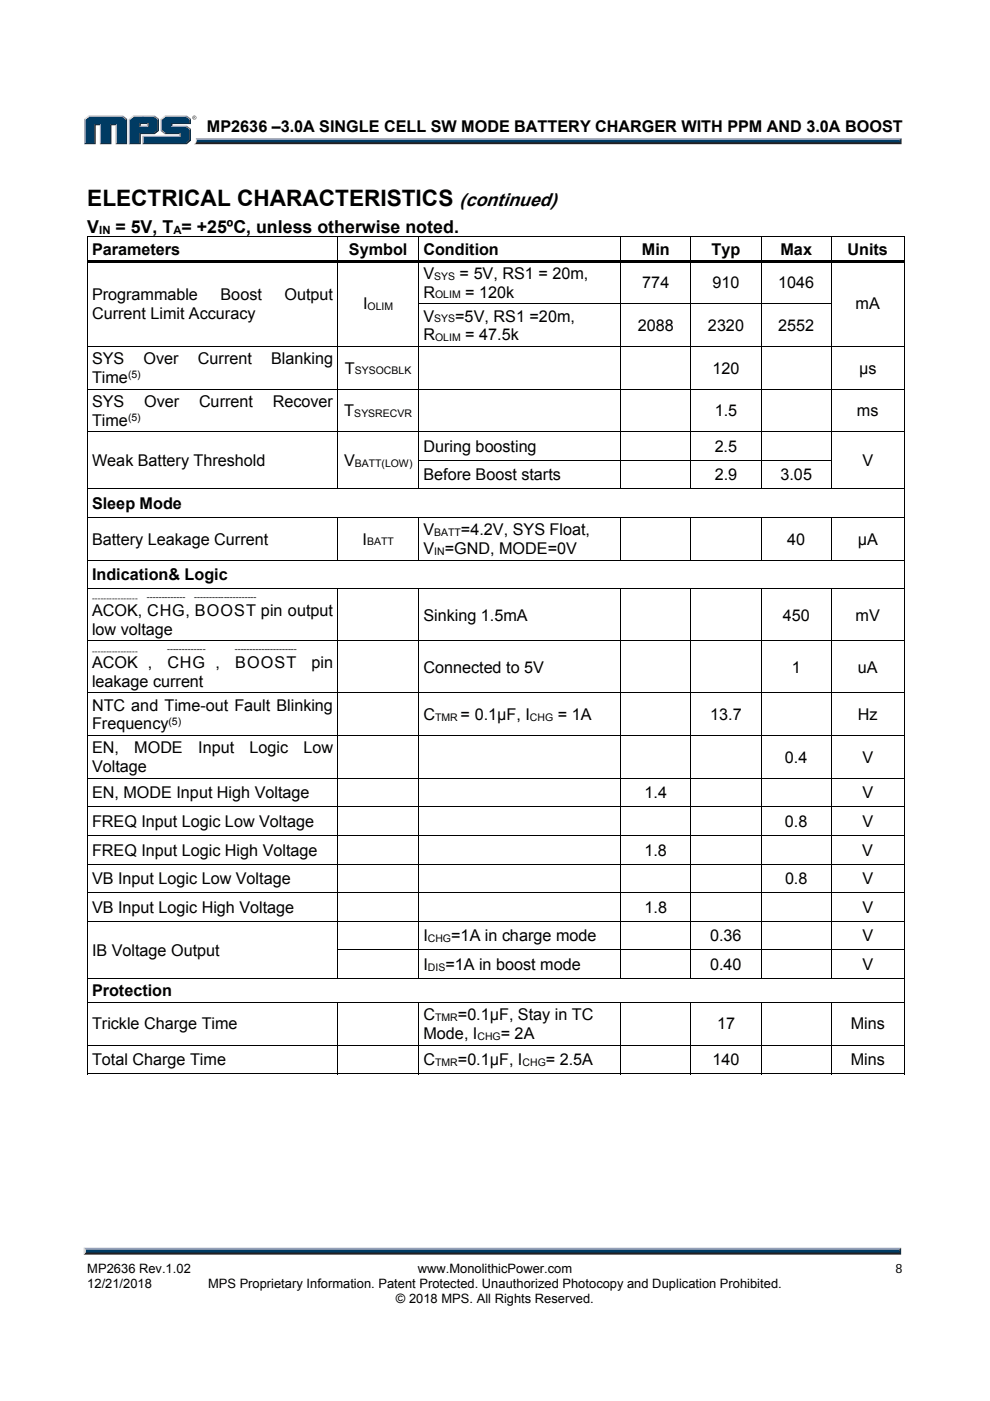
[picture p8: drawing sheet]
<svg xmlns="http://www.w3.org/2000/svg" width="210mm" height="297mm" viewBox="0 0 210 297" stroke-linecap="round" stroke-linejoin="round" font-family="sans-serif">
<path d="M18.2 265.3h172.5l.4 .7h-173.3z" fill="#231f20"/>
<path d="M17.8 264.6h173.3l-.4 .7h-172.5z" fill="#94a0b9"/>
<path d="M191.1 264.6v1.4l-.4-.4v-.6z" fill="#001339"/>
<path d="M18.2 265h172.5v.6h-172.5z" fill="#003b63"/>
<path d="M17.8 264.5l.4 .5v.6l-.4 .4z" fill="#dcddde"/>
<path d="M41.5 29.3h149.7l-.4 .6h-149.1z" fill="#94a0b9"/>
<path d="M41.7 29.9h149.1l.4 .7h-150.1l.4-.3z" fill="#231f20"/>
<path d="M190.8 29.7l.4-.4v1.3l-.4-.4z" fill="#001339"/>
<path d="M41.7 29.7h149.1v.5h-149.2z" fill="#003b63"/>
<path d="M41.5 29.3l.2 .4-.1 .5-.5 .4 .4-.6z" fill="#dcddde"/>
<path d="M29.6 26.9l.2-.3h1.4l.2 .3z" fill="#94a0b9"/>
<g fill="#003b63">
<path d="M18.1 25.4l.8-.6h7l.8 .6v4.9h-1.9v-4h-1.4v4h-2v-4h-1.4v4h-1.9z"/>
<path d="M27.6 25.4l.8-.6h2.1v1.2h-.9v.9h1.8v-.9h-1.2v-1.2h2.5l.7 .6v2.2l-.7 .6h-3.1v2.1h-2z"/>
<path d="M30.4 29h7.8v-.8h-3.1l-.8-.6v-2.2l.8-.6h4.3l.8 .6v.6h-3.9v.9h3.1l.8 .6v2.1l-.8 .7h-9z"/>
</g>
<path d="M34.9 24.6h4.7" fill="none" stroke="#94a0b9" stroke-width=".26"/>
<path d="M34.1 25.2l.8-.7 .2 .3-.8 .6z" fill="#dcddde"/>
<path d="M34.2 25.2v2.6" fill="none" stroke="#94a0b9" stroke-width=".26"/>
<path d="M34.1 27.8l.2-.2 .8 .6-.2 .2z" fill="#547194"/>
<path d="M34.9 28.3h3.4" fill="none" stroke="#001339" stroke-width=".26"/>
<g fill="#94a0b9">
<path d="M30.2 28.8h7.8v-.4l.3-.2v.8h-7.8z"/>
<path d="M30.2 28.8l.3 .2v1.3l-.3 .3z"/>
</g>
<path d="M36.3 26h3.9v-.6l.3-.2v1.1h-3.9v.3l-.3 .3z" fill="#001339"/>
<path d="M36.3 26.8h3.3" fill="none" stroke="#94a0b9" stroke-width=".26"/>
<path d="M39.6 26.6l.9 .7-.3 .2-.8-.6z" fill="#547194"/>
<g fill="#001339">
<path d="M30.2 30.6l.3-.3h8.9l.8-.7v-2.1l.3-.2v2.5l-.9 .8z"/>
<path d="M29.6 28.2h3.1l.7-.6v-2.2l.3-.2v2.6l-.9 .6h-3v2.2h-2.5l.3-.3h2z"/>
</g>
<path d="M32.8 24.5l.9 .7-.3 .2-.7-.6z" fill="#547194"/>
<path d="M28.2 24.6h4.6" fill="none" stroke="#94a0b9" stroke-width=".26"/>
<path d="M27.3 25.2l.9-.7 .2 .3-.8 .6z" fill="#dcddde"/>
<path d="M27.4 25.2v5.4" fill="none" stroke="#94a0b9" stroke-width=".26"/>
<path d="M31.2 26.3l.2-.3v.9l-.2-.3z" fill="#94a0b9"/>
<g fill="#001339">
<path d="M29.6 26h1.8l-.2 .3h-1.4v.3l-.2 .3z"/>
<path d="M26.7 25.4l.3-.2v5.4h-2.5l.3-.3h1.9z"/>
</g>
<path d="M26.1 24.5l.9 .7-.3 .2-.8-.6z" fill="#547194"/>
<path d="M18.7 24.6h7.4" fill="none" stroke="#94a0b9" stroke-width=".26"/>
<path d="M17.8 25.2l.9-.7 .2 .3-.8 .6z" fill="#dcddde"/>
<path d="M18 25.2v5.4" fill="none" stroke="#94a0b9" stroke-width=".26"/>
<path d="M20 26.3h1.4l-.2 .3h-.9v4h-2.5l.3-.3h1.9z" fill="#001339"/>
<path d="M21.3 26.3v4.3" fill="none" stroke="#94a0b9" stroke-width=".26"/>
<path d="M23.4 26.3h1.4l-.3 .3h-.9v4h-2.4l.2-.3h2z" fill="#001339"/>
<path d="M24.6 26.3v4.3" fill="none" stroke="#94a0b9" stroke-width=".26"/>
<path d="M39.6 24.5l.9 .7-.3 .2-.8-.6z" fill="#547194"/>
<path d="M40.8 24.9a.45 .45 0 0 1 .9 0 .45 .45 0 0 1-.9 0zM40.9 24.9a.35 .35 0 0 0 .7 0 .35 .35 0 0 0-.7 0zM41.1 24.7l.3 .1v.4l-.2-.2-.1 .2zM41.1 24.8v.1h.2z" fill="#231f20"/>
<g fill="#000">
<path d="M18.4 50.1h.2v.7h-.2zM18.4 55.3h.2v.6h-.2zM18.6 55.3h53v.5h-53zM71.6 50.1h.1v.7h-.1zM71.6 55.8h.1v.1h-.1zM71.6 55.3h17.1v.5h-17.1zM88.7 50.1h.2v.7h-.2zM88.7 55.8h.2v.1h-.2zM88.7 55.3h42.9v.5h-42.9zM131.6 50.1h.1v.7h-.1zM131.6 55.8h.1v.1h-.1zM131.6 55.3h14.9v.5h-14.9z"/>
<path d="M146.5 50.1h.1v.7h-.1zM146.5 55.8h.1v.1h-.1zM146.5 55.3h14.9v.5h-14.9zM161.4 50.1h.1v.7h-.1zM161.4 55.8h.1v.1h-.1zM161.4 55.3h14.9v.5h-14.9zM176.3 50.1h.1v.7h-.1zM176.3 55.8h.1v.1h-.1zM176.3 55.3h15.4v.5h-15.4zM191.7 50.1h.2v.7h-.2zM191.7 50.1h.2v.2h-.2zM191.7 55.3h.2v.6h-.2z"/>
<path d="M18.4 64.3h.2v.7h-.2zM18.4 73.4h.2v.7h-.2zM71.6 64.3h.1v.7h-.1zM71.6 73.4h.1v.7h-.1zM88.7 64.3h.2v.7h-.2zM88.7 73.4h.2v.7h-.2zM131.6 64.3h.1v.7h-.1zM131.6 73.4h.1v.7h-.1zM146.5 64.3h.1v.7h-.1zM146.5 73.4h.1v.7h-.1zM161.4 64.3h.1v.7h-.1zM161.4 73.4h.1v.7h-.1z"/>
<path d="M176.3 64.3h.1v.7h-.1zM176.3 73.4h.1v.7h-.1zM191.7 64.3h.2v.7h-.2zM191.7 73.4h.2v.7h-.2zM18.4 82.4h.2v.7h-.2zM18.4 91.5h.2v.7h-.2zM18.4 97.6h.2v.6h-.2zM71.6 82.4h.1v.7h-.1zM71.6 91.5h.1v.7h-.1zM71.6 97.6h.1v.6h-.1zM88.7 82.4h.2v.7h-.2zM88.7 91.5h.2v.7h-.2z"/>
<path d="M88.7 97.6h.2v.6h-.2zM131.6 82.4h.1v.7h-.1zM131.6 91.5h.1v.7h-.1zM131.6 97.6h.1v.6h-.1zM146.5 82.4h.1v.7h-.1zM146.5 91.5h.1v.7h-.1zM146.5 97.6h.1v.6h-.1zM161.4 82.4h.1v.7h-.1zM161.4 91.5h.1v.7h-.1zM161.4 97.6h.1v.6h-.1zM176.3 82.4h.1v.7h-.1zM176.3 91.5h.1v.7h-.1z"/>
<path d="M176.3 97.6h.1v.6h-.1zM191.7 82.4h.2v.7h-.2zM191.7 91.5h.2v.7h-.2zM191.7 97.6h.2v.6h-.2zM18.4 103.6h.2v.7h-.2zM18.4 109.6h.2v.7h-.2zM18.4 118.7h.2v.7h-.2zM71.6 109.6h.1v.7h-.1zM88.7 109.6h.2v.7h-.2zM131.6 109.6h.1v.7h-.1zM146.5 109.6h.1v.7h-.1zM161.4 109.6h.1v.7h-.1z"/>
<path d="M176.3 109.6h.1v.7h-.1zM191.7 103.6h.2v.7h-.2zM191.7 109.6h.2v.7h-.2zM191.7 118.7h.2v.7h-.2zM18.4 124.8h.2v.6h-.2zM18.4 135.8h.2v.7h-.2zM71.6 124.8h.1v.6h-.1zM71.6 135.8h.1v.7h-.1zM88.7 124.8h.2v.6h-.2zM88.7 135.8h.2v.7h-.2zM131.6 124.8h.1v.6h-.1zM131.6 135.8h.1v.7h-.1z"/>
<path d="M146.5 124.8h.1v.6h-.1zM146.5 135.8h.1v.7h-.1zM161.4 124.8h.1v.6h-.1zM161.4 135.8h.1v.7h-.1zM176.3 124.8h.1v.6h-.1zM176.3 135.8h.1v.7h-.1zM191.7 124.8h.2v.6h-.2zM191.7 135.8h.2v.7h-.2zM18.4 146.9h.2v.6h-.2zM18.4 155.9h.2v.7h-.2zM71.6 146.9h.1v.6h-.1zM71.6 155.9h.1v.7h-.1z"/>
<path d="M88.7 146.9h.2v.6h-.2zM88.7 155.9h.2v.7h-.2zM131.6 146.9h.1v.6h-.1zM131.6 155.9h.1v.7h-.1zM146.5 146.9h.1v.6h-.1zM146.5 155.9h.1v.7h-.1zM161.4 146.9h.1v.6h-.1zM161.4 155.9h.1v.7h-.1zM176.3 146.9h.1v.6h-.1zM176.3 155.9h.1v.7h-.1zM191.7 146.9h.2v.6h-.2zM191.7 155.9h.2v.7h-.2z"/>
<path d="M18.4 165h.2v.7h-.2zM18.4 171h.2v.7h-.2zM18.4 177.1h.2v.6h-.2zM71.6 165h.1v.7h-.1zM71.6 171h.1v.7h-.1zM71.6 177.1h.1v.6h-.1zM88.7 165h.2v.7h-.2zM88.7 171h.2v.7h-.2zM88.7 177.1h.2v.6h-.2zM131.6 165h.1v.7h-.1zM131.6 171h.1v.7h-.1zM131.6 177.1h.1v.6h-.1z"/>
<path d="M146.5 165h.1v.7h-.1zM146.5 171h.1v.7h-.1zM146.5 177.1h.1v.6h-.1zM161.4 165h.1v.7h-.1zM161.4 171h.1v.7h-.1zM161.4 177.1h.1v.6h-.1zM176.3 165h.1v.7h-.1zM176.3 171h.1v.7h-.1zM176.3 177.1h.1v.6h-.1zM191.7 165h.2v.7h-.2zM191.7 171h.2v.7h-.2zM191.7 177.1h.2v.6h-.2z"/>
<path d="M18.4 183.1h.2v.7h-.2zM18.4 189.2h.2v.6h-.2zM18.4 195.2h.2v.7h-.2zM71.6 183.1h.1v.7h-.1zM71.6 189.2h.1v.6h-.1zM71.6 195.2h.1v.7h-.1zM88.7 183.1h.2v.7h-.2zM88.7 189.2h.2v.6h-.2zM88.7 195.2h.2v.7h-.2zM131.6 183.1h.1v.7h-.1zM131.6 189.2h.1v.6h-.1zM131.6 195.2h.1v.7h-.1z"/>
<path d="M146.5 183.1h.1v.7h-.1zM146.5 189.2h.1v.6h-.1zM146.5 195.2h.1v.7h-.1zM161.4 183.1h.1v.7h-.1zM161.4 189.2h.1v.6h-.1zM161.4 195.2h.1v.7h-.1zM176.3 183.1h.1v.7h-.1zM176.3 189.2h.1v.6h-.1zM176.3 195.2h.1v.7h-.1zM191.7 183.1h.2v.7h-.2zM191.7 189.2h.2v.6h-.2zM191.7 195.2h.2v.7h-.2z"/>
<path d="M18.4 201.3h.2v.7h-.2zM18.4 207.3h.2v.7h-.2zM18.4 212.4h.2v.7h-.2zM71.6 201.3h.1v.7h-.1zM71.6 212.4h.1v.7h-.1zM88.7 201.3h.2v.7h-.2zM88.7 212.4h.2v.7h-.2zM131.6 201.3h.1v.7h-.1zM131.6 212.4h.1v.7h-.1zM146.5 201.3h.1v.7h-.1zM146.5 212.4h.1v.7h-.1zM161.4 201.3h.1v.7h-.1z"/>
<path d="M161.4 212.4h.1v.7h-.1zM176.3 201.3h.1v.7h-.1zM176.3 212.4h.1v.7h-.1zM191.7 201.3h.2v.7h-.2zM191.7 207.3h.2v.7h-.2zM191.7 212.4h.2v.7h-.2zM18.4 221.5h.2v.7h-.2zM71.6 221.5h.1v.7h-.1zM88.7 221.5h.2v.7h-.2zM131.6 221.5h.1v.7h-.1zM146.5 221.5h.1v.7h-.1zM161.4 221.5h.1v.7h-.1z"/>
<path d="M176.3 221.5h.1v.7h-.1zM191.7 221.5h.2v.7h-.2zM191.7 227.6h.2v.2h-.2z"/>
</g>
<g fill="none" stroke="#000" stroke-width=".21">
<path d="M18.4 50.2h53.2M18.5 50.8v4.5M18.5 55.9v8.4M71.6 50.8v4.5M71.6 55.9v8.4M71.7 50.2h17M88.8 50.8v4.5M88.8 55.9v8.4M88.9 50.2h42.7M131.7 50.8v4.5M131.7 55.9v8.4M131.7 50.2h14.8"/>
<path d="M146.5 50.8v4.5M146.5 55.9v8.4M146.6 50.2h14.8M161.4 50.8v4.5M161.4 55.9v8.4M161.5 50.2h14.8M176.4 50.8v4.5M176.4 55.9v8.4M176.4 50.2h15.3M191.8 50.8v4.5M191.8 55.9v8.4M18.5 65v8.4"/>
<path d="M18.5 74.1v8.3M18.6 73.5h53M71.6 65v8.4M71.6 74.1v8.3M71.7 73.5h17M88.8 65v8.4M88.8 74.1v8.3M88.9 64.4h42.7M88.9 73.5h42.7M131.7 65v8.4M131.7 74.1v8.3M131.7 64.4h14.8"/>
<path d="M131.7 73.5h14.8M146.5 65v8.4M146.5 74.1v8.3M146.6 64.4h14.8M146.6 73.5h14.8M161.4 65v8.4M161.4 74.1v8.3M161.5 64.4h14.8M161.5 73.5h14.8M176.4 65v8.4M176.4 74.1v8.3M176.4 73.5h15.3"/>
<path d="M191.8 65v8.4M191.8 74.1v8.3M18.5 83.1v8.4M18.5 92.2v5.4M18.5 98.2v5.4M18.6 82.5h53M18.6 91.6h53M71.6 83.1v8.4M71.6 92.2v5.4M71.6 98.2v5.4M71.7 82.5h17M71.7 91.6h17"/>
<path d="M88.8 83.1v8.4M88.8 92.2v5.4M88.8 98.2v5.4M88.9 82.5h42.7M88.9 91.6h42.7M88.9 97.6h42.7M131.7 83.1v8.4M131.7 92.2v5.4M131.7 98.2v5.4M131.7 82.5h14.8M131.7 91.6h14.8M131.7 97.6h14.8"/>
<path d="M146.5 83.1v8.4M146.5 92.2v5.4M146.5 98.2v5.4M146.6 82.5h14.8M146.6 91.6h14.8M146.6 97.6h14.8M161.4 83.1v8.4M161.4 92.2v5.4M161.4 98.2v5.4M161.5 82.5h14.8M161.5 91.6h14.8M161.5 97.6h14.8"/>
<path d="M176.4 83.1v8.4M176.4 92.2v5.4M176.4 98.2v5.4M176.4 82.5h15.3M176.4 91.6h15.3M191.8 83.1v8.4M191.8 92.2v5.4M191.8 98.2v5.4M18.5 104.3v5.3M18.5 110.3v8.4M18.5 119.4v5.4M18.6 103.7h173.1"/>
<path d="M18.6 109.7h53M18.6 118.8h173.1M71.6 110.3v8.4M71.7 109.7h17M88.8 110.3v8.4M88.9 109.7h42.7M131.7 110.3v8.4M131.7 109.7h14.8M146.5 110.3v8.4M146.6 109.7h14.8M161.4 110.3v8.4M161.5 109.7h14.8"/>
<path d="M176.4 110.3v8.4M176.4 109.7h15.3M191.8 104.3v5.3M191.8 110.3v8.4M191.8 119.4v5.4M18.5 125.4v10.4M18.5 136.5v10.4M18.6 124.8h53M18.6 135.9h53M71.6 125.4v10.4M71.6 136.5v10.4M71.7 124.8h17"/>
<path d="M71.7 135.9h17M88.8 125.4v10.4M88.8 136.5v10.4M88.9 124.8h42.7M88.9 135.9h42.7M131.7 125.4v10.4M131.7 136.5v10.4M131.7 124.8h14.8M131.7 135.9h14.8M146.5 125.4v10.4M146.5 136.5v10.4M146.6 124.8h14.8"/>
<path d="M146.6 135.9h14.8M161.4 125.4v10.4M161.4 136.5v10.4M161.5 124.8h14.8M161.5 135.9h14.8M176.4 125.4v10.4M176.4 136.5v10.4M176.4 124.8h15.3M176.4 135.9h15.3M191.8 125.4v10.4M191.8 136.5v10.4M18.5 147.5v8.4"/>
<path d="M18.5 156.6v8.4M18.6 146.9h53M18.6 156h53M71.6 147.5v8.4M71.6 156.6v8.4M71.7 146.9h17M71.7 156h17M88.8 147.5v8.4M88.8 156.6v8.4M88.9 146.9h42.7M88.9 156h42.7M131.7 147.5v8.4"/>
<path d="M131.7 156.6v8.4M131.7 146.9h14.8M131.7 156h14.8M146.5 147.5v8.4M146.5 156.6v8.4M146.6 146.9h14.8M146.6 156h14.8M161.4 147.5v8.4M161.4 156.6v8.4M161.5 146.9h14.8M161.5 156h14.8M176.4 147.5v8.4"/>
<path d="M176.4 156.6v8.4M176.4 146.9h15.3M176.4 156h15.3M191.8 147.5v8.4M191.8 156.6v8.4M18.5 165.7v5.3M18.5 171.7v5.4M18.5 177.7v5.4M18.6 165h53M18.6 171.1h53M18.6 177.1h53M71.6 165.7v5.3"/>
<path d="M71.6 171.7v5.4M71.6 177.7v5.4M71.7 165h17M71.7 171.1h17M71.7 177.1h17M88.8 165.7v5.3M88.8 171.7v5.4M88.8 177.7v5.4M88.9 165h42.7M88.9 171.1h42.7M88.9 177.1h42.7M131.7 165.7v5.3"/>
<path d="M131.7 171.7v5.4M131.7 177.7v5.4M131.7 165h14.8M131.7 171.1h14.8M131.7 177.1h14.8M146.5 165.7v5.3M146.5 171.7v5.4M146.5 177.7v5.4M146.6 165h14.8M146.6 171.1h14.8M146.6 177.1h14.8M161.4 165.7v5.3"/>
<path d="M161.4 171.7v5.4M161.4 177.7v5.4M161.5 165h14.8M161.5 171.1h14.8M161.5 177.1h14.8M176.4 165.7v5.3M176.4 171.7v5.4M176.4 177.7v5.4M176.4 165h15.3M176.4 171.1h15.3M176.4 177.1h15.3M191.8 165.7v5.3"/>
<path d="M191.8 171.7v5.4M191.8 177.7v5.4M18.5 183.8v5.4M18.5 189.8v5.4M18.5 195.9v5.4M18.6 183.2h53M18.6 189.3h53M18.6 195.3h53M71.6 183.8v5.4M71.6 189.8v5.4M71.6 195.9v5.4M71.7 183.2h17"/>
<path d="M71.7 189.3h17M71.7 195.3h17M88.8 183.8v5.4M88.8 189.8v5.4M88.8 195.9v5.4M88.9 183.2h42.7M88.9 189.3h42.7M88.9 195.3h42.7M131.7 183.8v5.4M131.7 189.8v5.4M131.7 195.9v5.4M131.7 183.2h14.8"/>
<path d="M131.7 189.3h14.8M131.7 195.3h14.8M146.5 183.8v5.4M146.5 189.8v5.4M146.5 195.9v5.4M146.6 183.2h14.8M146.6 189.3h14.8M146.6 195.3h14.8M161.4 183.8v5.4M161.4 189.8v5.4M161.4 195.9v5.4M161.5 183.2h14.8"/>
<path d="M161.5 189.3h14.8M161.5 195.3h14.8M176.4 183.8v5.4M176.4 189.8v5.4M176.4 195.9v5.4M176.4 183.2h15.3M176.4 189.3h15.3M176.4 195.3h15.3M191.8 183.8v5.4M191.8 189.8v5.4M191.8 195.9v5.4M18.5 202v5.3"/>
<path d="M18.5 208v4.4M18.5 213.1v8.4M18.6 207.4h173.1M18.6 212.5h53M71.6 202v5.3M71.6 213.1v8.4M71.7 201.4h17M71.7 212.5h17M88.8 202v5.3M88.8 213.1v8.4M88.9 201.4h42.7M88.9 212.5h42.7"/>
<path d="M131.7 202v5.3M131.7 213.1v8.4M131.7 201.4h14.8M131.7 212.5h14.8M146.5 202v5.3M146.5 213.1v8.4M146.6 201.4h14.8M146.6 212.5h14.8M161.4 202v5.3M161.4 213.1v8.4M161.5 201.4h14.8M161.5 212.5h14.8"/>
<path d="M176.4 202v5.3M176.4 213.1v8.4M176.4 201.4h15.3M176.4 212.5h15.3M191.8 202v5.3M191.8 208v4.4M191.8 213.1v8.4M18.4 227.7h53.2M18.5 222.2v5.6M18.6 221.6h53M71.6 222.2v5.6M71.7 221.6h17"/>
<path d="M71.7 227.7h17M88.8 222.2v5.6M88.9 221.6h42.7M88.9 227.7h42.7M131.7 222.2v5.6M131.7 221.6h14.8M131.7 227.7h14.8M146.5 222.2v5.6M146.6 221.6h14.8M146.6 227.7h14.8M161.4 222.2v5.6M161.5 221.6h14.8"/>
<path d="M161.5 227.7h14.8M176.4 222.2v5.6M176.4 221.6h15.3M176.4 227.7h15.3M191.8 222.2v5.6"/>
</g>
<text font-size="4.8" x="18.5" y="43.7">ELECTRICAL CHARACTERISTICS</text>
<text font-size="4" x="97.5" y="43.7">(continued)</text>
<g font-size="3.8">
<text x="18.5" y="49.3">V</text>
<text x="24.5" y="49.3">= 5V, T = +25ºC, unless otherwise noted.</text>
</g>
<g font-size="3.4">
<text x="43.9" y="28">MP2636 –3.0A SINGLE CELL SW MODE BATTERY CHARGER WITH PPM AND 3.0A BOOST</text>
<text x="19.5" y="54">Parameters</text>
<text x="74" y="54">Symbol</text>
<text x="89.8" y="59.1">V</text>
<text x="89.8" y="54">Condition</text>
<text x="97.5" y="59.1">= 5V, RS1 = 20m,</text>
<text x="136.1" y="54">Min</text>
<text x="150.9" y="54">Typ</text>
<text x="165.5" y="54">Max</text>
<text x="179.8" y="54">Units</text>
<text x="19.5" y="63.6">Programmable</text>
<text x="46.8" y="63.6">Boost</text>
<text x="60.3" y="63.6">Output</text>
<text x="77" y="65.6">I</text>
<text x="89.8" y="63.1">R</text>
<text x="98.7" y="63.1">= 120k</text>
<text x="136.2" y="61.1">774</text>
<text x="151.1" y="61.1">910</text>
<text x="165.1" y="61.1">1046</text>
<text x="181.5" y="65.6">mA</text>
<text x="19.5" y="67.6">Current Limit Accuracy</text>
<text x="89.8" y="68.2">V</text>
<text x="96.5" y="68.2">=5V, RS1 =20m,</text>
<text x="135.3" y="70.1">2088</text>
<text x="150.2" y="70.1">2320</text>
<text x="165.1" y="70.1">2552</text>
<text x="19.5" y="77.2">SYS</text>
<text x="30.4" y="77.2">Over</text>
<text x="42" y="77.2">Current</text>
<text x="57.5" y="77.2">Blanking</text>
<text x="89.8" y="72.1">R</text>
<text x="98.7" y="72.1">= 47.5k</text>
<text x="19.5" y="81.2">Time</text>
<text x="73.2" y="79.2">T</text>
<text x="151.1" y="79.2">120</text>
<text x="182.2" y="79.2">µs</text>
<text x="19.5" y="86.3">SYS</text>
<text x="30.6" y="86.3">Over</text>
<text x="42.2" y="86.3">Current</text>
<text x="57.9" y="86.3">Recover</text>
<text x="73" y="88.3">T</text>
<text x="151.6" y="88.3">1.5</text>
<text x="181.8" y="88.3">ms</text>
<text x="19.5" y="90.2">Time</text>
<text x="89.8" y="95.8">During boosting</text>
<text x="151.6" y="95.8">2.5</text>
<text x="19.5" y="98.8">Weak Battery Threshold</text>
<text x="73" y="98.8">V</text>
<text x="89.8" y="101.9">Before Boost starts</text>
<text x="151.6" y="101.9">2.9</text>
<text x="165.5" y="101.9">3.05</text>
<text x="182.9" y="98.8">V</text>
<text x="19.5" y="107.9">Sleep Mode</text>
<text x="89.8" y="113.5">V</text>
<text x="97.8" y="113.5">=4.2V, SYS Float,</text>
<text x="19.5" y="115.5">Battery Leakage Current</text>
<text x="76.9" y="115.5">I</text>
<text x="89.8" y="117.5">V =GND, MODE=0V</text>
<text x="167" y="115.5">40</text>
<text x="181.9" y="115.5">μA</text>
<text x="19.5" y="123">Indication&amp; Logic</text>
<text x="19.5" y="130.6">ACOK, CHG, BOOST pin output</text>
<text x="89.8" y="131.6">Sinking 1.5mA</text>
<text x="166" y="131.6">450</text>
<text x="181.5" y="131.6">mV</text>
<text x="19.5" y="134.6">low voltage</text>
<text x="19.5" y="141.6">ACOK ,</text>
<text x="35.5" y="141.6">CHG ,</text>
<text x="49.9" y="141.6">BOOST</text>
<text x="66.1" y="141.6">pin</text>
<text x="89.8" y="142.6">Connected to 5V</text>
<text x="167.9" y="142.6">1</text>
<text x="182" y="142.6">uA</text>
<text x="19.5" y="145.6">leakage current</text>
<text x="19.5" y="150.7">NTC and Time-out Fault Blinking</text>
<text x="19.5" y="154.6">Frequency</text>
<text x="89.8" y="152.7">C</text>
<text x="97.7" y="152.7">= 0.1μF, I</text>
<text x="118.3" y="152.7">= 1A</text>
<text x="150.6" y="152.7">13.7</text>
<text x="182" y="152.7">Hz</text>
<text x="19.5" y="159.7">EN,</text>
<text x="28.5" y="159.7">MODE</text>
<text x="42" y="159.7">Input</text>
<text x="52.9" y="159.7">Logic</text>
<text x="64.4" y="159.7">Low</text>
<text x="166.5" y="161.7">0.4</text>
<text x="182.9" y="161.7">V</text>
<text x="19.5" y="163.7">Voltage</text>
<text x="19.5" y="169.3">EN, MODE Input High Voltage</text>
<text x="136.7" y="169.3">1.4</text>
<text x="182.9" y="169.3">V</text>
<text x="19.5" y="175.3">FREQ Input Logic Low Voltage</text>
<text x="166.5" y="175.3">0.8</text>
<text x="182.9" y="175.3">V</text>
<text x="19.5" y="181.4">FREQ Input Logic High Voltage</text>
<text x="136.7" y="181.4">1.8</text>
<text x="182.9" y="181.4">V</text>
<text x="19.5" y="187.4">VB Input Logic Low Voltage</text>
<text x="166.5" y="187.4">0.8</text>
<text x="182.9" y="187.4">V</text>
<text x="19.5" y="193.5">VB Input Logic High Voltage</text>
<text x="136.7" y="193.5">1.8</text>
<text x="182.9" y="193.5">V</text>
<text x="19.5" y="202.6">IB Voltage Output</text>
<text x="89.8" y="199.6">I</text>
<text x="95.7" y="199.6">=1A in charge mode</text>
<text x="150.6" y="199.6">0.36</text>
<text x="182.9" y="199.6">V</text>
<text x="89.8" y="205.6">I</text>
<text x="94.5" y="205.6">=1A in boost mode</text>
<text x="150.6" y="205.6">0.40</text>
<text x="182.9" y="205.6">V</text>
<text x="19.5" y="211.2">Protection</text>
<text x="19.5" y="218.3">Trickle Charge Time</text>
<text x="89.8" y="216.3">C</text>
<text x="89.8" y="220.3">Mode, I</text>
<text x="97.1" y="216.3">=0.1µF, Stay in TC</text>
<text x="106.2" y="220.3">= 2A</text>
<text x="152.1" y="218.3">17</text>
<text x="180.4" y="218.3">Mins</text>
<text x="19.5" y="225.8">Total Charge Time</text>
<text x="89.8" y="225.8">C</text>
<text x="97.1" y="225.8">=0.1µF, I</text>
<text x="115.8" y="225.8">= 2.5A</text>
<text x="151.1" y="225.8">140</text>
<text x="180.4" y="225.8">Mins</text>
</g>
<g font-size="2.7">
<text x="18.5" y="270">MP2636 Rev.1.02</text>
<text x="18.5" y="273.2">12/21/2018</text>
<text x="44.1" y="273.2">MPS Proprietary Information. Patent Protected. Unauthorized Photocopy and Duplication Prohibited.</text>
<text x="88.6" y="270">www.MonolithicPower.com</text>
<text x="189.9" y="270">8</text>
<text x="84" y="276.3">© 2018 MPS. All Rights Reserved.</text>
</g>
<g font-size="2.4">
<text x="21" y="49.7">IN</text>
<text x="36.8" y="49.7">A</text>
</g>
<g font-size="2.2">
<text x="92.1" y="59.3">SYS</text>
<text x="78" y="65.8">OLIM</text>
<text x="92.3" y="63.2">OLIM</text>
<text x="92.1" y="68.3">SYS</text>
<text x="92.3" y="72.3">OLIM</text>
<text x="27.2" y="80.2">(5)</text>
<text x="75.2" y="79.4">SYSOCBLK</text>
<text x="27.2" y="89.2">(5)</text>
<text x="75.1" y="88.4">SYSRECVR</text>
<text x="75.2" y="99">BATT(LOW)</text>
<text x="92.1" y="113.7">BATT</text>
<text x="77.9" y="115.6">BATT</text>
<text x="92.1" y="117.6">IN</text>
<text x="35.7" y="153.6">(5)</text>
<text x="92.3" y="152.8">TMR</text>
<text x="112.4" y="152.8">CHG</text>
<text x="90.8" y="199.7">CHG</text>
<text x="90.8" y="205.8">DIS</text>
<text x="92.3" y="216.5">TMR</text>
<text x="101.3" y="220.4">CHG</text>
<text x="92.3" y="226">TMR</text>
<text x="110.8" y="226">CHG</text>
</g>
<g font-size="1.9">
<text x="31.1" y="127.2">-------------</text>
<text x="41.2" y="127.2">---------------------</text>
<text x="35.4" y="138.2">-------------</text>
<text x="49.8" y="138.2">---------------------</text>
</g>
<g font-size="1.7">
<text x="19.5" y="127.5">----------------</text>
<text x="19.5" y="138.6">----------------</text>
</g>
</svg>
